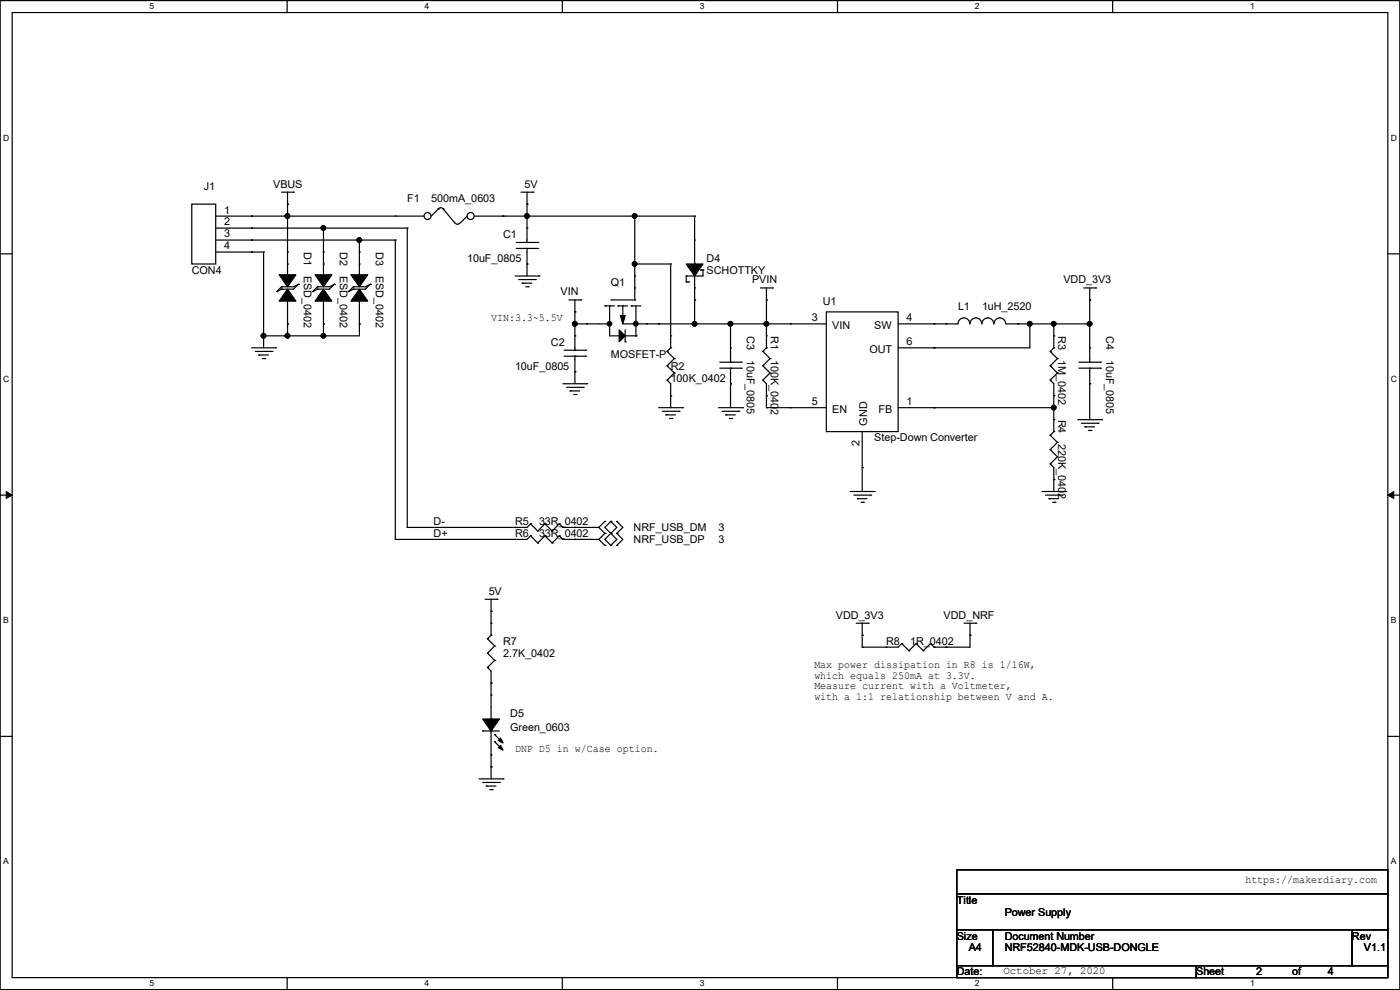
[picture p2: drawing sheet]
<svg xmlns="http://www.w3.org/2000/svg" width="297mm" height="210mm" viewBox="0 0 297 210" stroke-linecap="round" stroke-linejoin="round" font-family="sans-serif">
<path d="M0 .1h297v209.8h-297zM2.6 2.7h291.8v204.7h-291.8z" fill="none" stroke="#000" stroke-width=".25"/>
<g fill="#fff">
<path d="M31.7 .4h1v2h-1z"/>
<path d="M31.7 207.6h1v2h-1z"/>
</g>
<path d="M60.9 .1v2.6M60.9 207.4v2.5" fill="none" stroke="#000" stroke-width=".25"/>
<g fill="#fff">
<path d="M90.1 .4h1v2h-1z"/>
<path d="M90.1 207.6h1v2h-1z"/>
</g>
<path d="M119.3 .1v2.6M119.3 207.4v2.5" fill="none" stroke="#000" stroke-width=".25"/>
<g fill="#fff">
<path d="M148.5 .4h.9v2h-.9z"/>
<path d="M148.5 207.6h.9v2h-.9z"/>
</g>
<path d="M177.7 .1v2.6M177.7 207.4v2.5" fill="none" stroke="#000" stroke-width=".25"/>
<g fill="#fff">
<path d="M206.8 .4h1v2h-1z"/>
<path d="M206.8 207.6h1v2h-1z"/>
</g>
<path d="M236.1 .1v2.6M236.1 207.4v2.5" fill="none" stroke="#000" stroke-width=".25"/>
<g fill="#fff">
<path d="M265.2 .4h1v2h-1z"/>
<path d="M265.2 207.6h1v2h-1z"/>
<path d="M.7 28.2h1.2v2h-1.2z"/>
<path d="M295.1 28.2h1.2v2h-1.2z"/>
<path d="M.7 79.4h1.2v2h-1.2z"/>
<path d="M295.1 79.4h1.2v2h-1.2z"/>
</g>
<path d="M0 53.8h2.6M294.4 53.8h2.6" fill="none" stroke="#000" stroke-width=".25"/>
<g fill="#fff">
<path d="M.7 130.6h1.2v2h-1.2z"/>
<path d="M295.1 130.6h1.1v2h-1.1z"/>
</g>
<path d="M0 105h2.6M294.4 105h2.6" fill="none" stroke="#000" stroke-width=".25"/>
<path d="M1.3 104.3l1.3 .7-1.3 .7zM294.4 105l1.3-.7v1.4z" fill="#000" stroke="#000" stroke-width=".21"/>
<g fill="#fff">
<path d="M.7 181.8h1.2v2h-1.2z"/>
<path d="M295.1 181.8h1.1v2h-1.1z"/>
</g>
<g fill="none" stroke="#000" stroke-width=".25">
<path d="M40.7 43.3h5.1v12.7h-5.1zM45.8 45.8h7.6M45.8 48.4h7.6M45.8 50.9h7.6M45.8 53.5h7.6M53.4 45.8h.1M53.4 48.4h.1M53.4 50.9h.1M53.4 53.5h.1M59.7 40.8h2.6M61 43.3h.1M61 40.8v2.5"/>
<path d="M62.3 40.8h.1M93 44.3a.74 .74 0 0 1 1 0M93 44.3h.1M93 44.3l-1.5 1.5M94 44.3h.1M94 44.3l2.6 3.1M97.5 47.3a.49 .49 0 0 1-.9 0M99.1 45.8h.1M99.1 45.8l-1.5 1.6M109.3 58.5h5M110 59.3h3.6M110.5 40.8h2.6"/>
<path d="M111.8 43.3h.1M111.8 40.8v2.5M113.1 40.8h.1M113.6 59.3h.1M114.3 58.5h.1M53.4 73.8h5.1M54.1 74.5h3.6M54.9 75.3h.1M54.9 75.3h2M55.7 76.1h.5M56.2 76.1h.1M57.7 74.5h.1"/>
<path d="M58.5 73.8h.1M110.8 60.1h.1M110.8 60.1h2M111.5 60.8h.6M112.1 60.8h.1M119.7 75.6h4.5M119.7 74.3h4.5M120.7 63.6h2.5M122 66.2h.1M122 74.3h.1M122 75.6h.1M122 71.2h.1"/>
<path d="M122 78.9h.1M122 63.6v2.6M122 71.2v3.1M122 75.6v3.3M123.2 63.6h.1M124.2 75.6h.1M124.2 74.3h.1M141.5 77.6h.1M141.5 74.5h.1M141.5 77.6l1.5 1.5M141.5 74.5l1.5 1.6M142.3 73.8h.1"/>
<path d="M142.3 71.2h.1M142.3 73.8l-.8 .7M142.3 71.2v2.6M143 79.1h.1M143 76.1h.1M143 79.1l-1.5 1.5M143 76.1l-1.5 1.5M152.7 78.1h4.6M152.7 76.8h4.6M155 76.8h.1M155 78.1h.1M155 73.8h.1"/>
<path d="M155 73.8v3M155 78.1v3.3M157.3 78.1h.1M157.3 76.8h.1M161.3 61.1h2.6M162.6 63.6h.1M162.6 61.1v2.5M163.9 61.1h.1M222.8 77.6h.1M222.8 74.5h.1M222.8 77.6l1.5 1.5M222.8 74.5l1.5 1.6"/>
<path d="M223.6 73.8h.1M223.6 71.2h.1M223.6 73.8l-.8 .7M223.6 71.2v2.6M224.3 79.1h.1M224.3 76.1h.1M224.3 79.1l-1.5 1.5M224.3 76.1l-1.5 1.5M229.9 61.1h2.6M231.2 63.6h.1M231.2 61.1v2.5M232.5 61.1h.1"/>
<path d="M119.4 81.4h5.1M120.2 82.2h3.5M120.9 82.9h.1M120.9 82.9h2.1M121.7 83.7h.5M122.2 83.7h.1M123.7 82.2h.1M124.5 81.4h.1M139.7 86.5h5.1M140.5 87.2h3.6M141.3 88h.1M141.3 88h2"/>
<path d="M141.5 80.6h.1M141.5 80.6l.8 .8v2.5M142 88.8h.5M142.3 83.9h.1M142.5 88.8h.1M144.1 87.2h.1M144.8 86.5h.1M152.4 86.5h5.1M153.2 87.2h3.6M154 88h.1M154 88h2M154.7 88.8h.5"/>
<path d="M155 81.4h.1M155.2 88.8h.1M156.8 87.2h.1M157.5 86.5h.1M222.8 80.6h.1M222.8 80.6l.8 .8v2.5M223.6 83.9h.1M228.6 89h5.1M229.4 89.8h3.6M230.2 90.6h.1M230.2 90.6h2M230.9 91.3h.5"/>
<path d="M231.4 91.3h.1M233 89.8h.1M233.7 89h.1M109.3 111.9h.1M112.6 111.1h.1M112.6 111.1l-.8 .8h-2.5M112.6 111.1l1.5 1.5M114.1 112.6h.1M115.6 111.1h.1M115.6 111.1l-1.5 1.5M115.6 111.1l1.5 1.5M117.1 112.6h.1"/>
<path d="M118.7 111.1h.1M118.7 111.1l-1.6 1.5M118.7 111.1l.7 .8M119.4 111.9h.1M119.4 111.9h2.6M122 111.9h.1M128.3 110.6h.1M128.3 113.2h.1M128.3 115.7h.1M128.3 110.6l-1.3 1.3 1.3 1.3M128.3 113.2l-1.3 1.2 1.3 1.3M129.6 113.2h.1"/>
<path d="M129.6 110.6h.1M129.6 115.7h.1M129.6 110.6l-1.3 1.3 2.6 2.5-1.3 1.3M129.6 110.6l1.3 1.3-2.6 2.5 1.3 1.3M130.9 110.6h.1M130.9 113.2h.1M130.9 115.7h.1M130.9 110.6l1.2 1.3-1.2 1.3M130.9 113.2l1.2 1.2-1.2 1.3M180.4 104.3h5.1M181.1 105h3.6M181.9 105.8h.1"/>
<path d="M181.9 105.8h2M182.7 106.6h.5M183.2 106.6h.1M184.7 105h.1M185.5 104.3h.1M221 104.3h5.1M221.8 105h3.5M222.5 105.8h.1M222.5 105.8h2.1M223.3 106.6h.5M223.8 106.6h.1M225.3 105h.1"/>
<path d="M226.1 104.3h.1M102.9 127.1h2.6M103.4 138.6h.1M103.4 135.5h.1M103.4 138.6l1.5 1.5M103.4 135.5l1.5 1.5M104.2 129.7h.1M104.2 134.7h.1M104.2 132.2h.1M104.2 127.1v2.6M104.2 132.2v2.5M104.2 134.7l-.8 .8"/>
<path d="M104.9 137h.1M104.9 137l-1.5 1.6M105.5 127.1h.1M181.7 132.2h2.5M182.9 134.7h.1M182.9 132.2v2.5M184.2 132.2h.1M204.5 132.2h2.6M205.8 134.7h.1M205.8 132.2v2.5M207.1 132.2h.1M0 156.2h2.6"/>
<path d="M102.4 155.1h.1M102.4 155.1h3.6M103.4 141.6h.1M103.4 141.6l.8 .8v2.5M104.2 144.9h.1M104.2 152.5h.1M104.2 147.4h.1M104.2 147.4v5.1M104.2 155.1v7.6M104.9 140.1h.1M104.9 155.8h.1M104.9 157.4h.1"/>
<path d="M104.9 140.1l-1.5 1.5M104.9 155.8l1.6 1.6M104.9 157.4l1.6 1.5M294.4 156.2h2.6M101.6 165.2h5.1M102.4 166h3.6M103.2 166.8h.1M103.2 166.8h2M103.9 167.5h.5M104.2 160.1h.1M104.2 162.7h.1M104.4 167.5h.1"/>
<path d="M106 166h.1M106.7 165.2h.1M203 184.5h91.4v5.1h-91.4zM203 189.6h91.4v7.6h-91.4zM203 197.2h7.6v7.7h-7.6zM210.6 197.2h76.2v7.7h-76.2zM286.8 197.2h7.6v7.7h-7.6zM203 204.9h50.8v2.5h-50.8zM253.8 204.9h40.6v2.5h-40.6z"/>
</g>
<g fill="#000" stroke="#000" stroke-width=".25">
<path d="M102.4 152.5h3.6l-1.8 2.6z" fill-rule="evenodd"/>
<path d="M106.2 158.1l.5 1-1-.5z" fill-rule="evenodd"/>
<path d="M105.7 157.1l.5-.5 .5 1z" fill-rule="evenodd"/>
</g>
<circle cx="90.7" cy="45.8" r=".74" fill="#fff" stroke="#000" stroke-width=".25"/>
<path d="M83.9 45.8h.1M83.9 45.8h6.1" fill="none" stroke="#000" stroke-width=".25"/>
<circle cx="99.8" cy="45.8" r=".74" fill="#fff" stroke="#000" stroke-width=".25"/>
<g fill="none" stroke="#000" stroke-width=".25">
<path d="M53.4 48.4h.1M53.4 50.9h.1M53.4 45.8h.1M53.4 53.5h.1M53.4 45.8h30.5M53.4 48.4h33M53.4 50.9h30.5M53.4 53.5h2.5M55.9 53.5h.1M55.9 53.5v20.3M61 56h.1M61 53.5h.1"/>
<path d="M61 45.8h.1M61 43.3h.1M61 43.3v15.2M68.6 56h.1M68.6 53.5h.1M68.6 48.4h.1M68.6 48.4v10.1M76.2 56h.1M76.2 53.5h.1M76.2 50.9h.1M76.2 50.9v7.6M83.9 50.9h.1"/>
<path d="M83.9 50.9v63.5M86.4 48.4h.1M86.4 48.4v63.5M100.6 45.8h46.8M106.7 45.8h.1M109.5 52.7h4.6M109.5 51.4h4.6M111.8 51.4h.1M111.8 52.7h.1M111.8 48.4h.1M111.8 56h.1M111.8 43.3h.1"/>
<path d="M111.8 45.8h.1M111.8 43.3v8.1M111.8 52.7v5.8M114.1 52.7h.1M114.1 51.4h.1M134.7 58.5h.1M134.7 45.8h.1M134.7 56h.1M134.7 45.8v17.8M134.7 56h7.6M142.3 56h.1M142.3 56v15.2"/>
<path d="M145.6 58.5h.1M145.6 59.8h.1M145.6 58.5v1.3M145.6 59.8h.5M146.1 59.8h.1M147.4 56h.1M147.4 50.9h.1M147.4 45.8h.1M147.4 45.8v10.2M147.4 58.5v10.2M148.6 57.3h.1M148.6 57.3h.5"/>
<path d="M149.1 57.3h.1M149.1 57.3v1.2h-3.5M55.9 71.2h.1M58.7 61.8h.1M59.7 60.8h.1M59.7 61.3h.1M59.7 60.8l-1 1M59.7 61.3l-1 .5M61 63.6h.1M61 68.7h.1M61 71.2h.1M61 63.6v7.6"/>
<path d="M63.3 60.3h.1M63.3 60.3l-1 .5h-2.6M63.3 60.3l-1 1h-2.6M66.3 61.8h.1M67.4 60.8h.1M67.4 61.3h.1M67.4 60.8l-1.1 1M67.4 61.3l-1.1 .5M68.6 63.6h.1M68.6 68.7h.1M68.6 71.2h.1M68.6 63.6v7.6"/>
<path d="M70.9 60.3h.1M70.9 60.3l-1 .5h-2.5M70.9 60.3l-1 1h-2.5M74 61.8h.1M75 60.8h.1M75 61.3h.1M75 60.8l-1 1M75 61.3l-1 .5M76.2 63.6h.1M76.2 68.7h.1M76.2 63.6v7.6h-20.3M78.5 60.3h.1"/>
<path d="M78.5 60.3l-1 .5h-2.5M78.5 60.3l-1 1h-2.5M122 68.7h.1M122 66.2h.1M122 78.9h.1M122 68.7h7.3M122 66.2v5M122 78.9v2.5M124.5 68.7h.1M128.3 64.9h.1M128.3 64.9h2M129.3 64.9h.1"/>
<path d="M129.3 68.7h.1M129.3 64.9v6.3h2.1M129.6 63.6h5.1M131.1 64.9h.1M131.1 64.9h2M131.4 71.2h.1M132.1 64.9h.1M132.1 68.7h43.2M132.1 64.9v2.5M132.6 72.5h.1M132.6 71.2h2.3M132.6 70v2.5"/>
<path d="M133.9 64.9h.1M133.9 64.9h2M134.7 63.6h.1M134.7 61.1h.1M134.9 71.2h.1M134.9 64.9v6.3M137.2 68.7h.1M139.7 68.7h.1M147.4 61.1h.1M147.4 63.6h.1M147.4 68.7h.1M155 68.7h.1"/>
<path d="M155 68.7v5.1M161.8 77.6h.1M161.8 74.5h.1M161.8 77.6l1.6 1.5M161.8 74.5l1.6 1.6M162.6 73.8h.1M162.6 71.2h.1M162.6 68.7h.1M162.6 63.6h.1M162.6 73.8l-.8 .7M162.6 63.6v10.2M163.4 79.1h.1"/>
<path d="M163.4 76.1h.1M163.4 79.1l-1.6 1.5M163.4 76.1l-1.6 1.5M167.7 68.7h.1M175.3 66.2h15.2v25.4h-15.2zM190.5 68.7h12.7a1.25 1.25 0 0 1 1.3-1.3 1.25 1.25 0 0 1 1.2 1.3M198.2 73.8h.1M198.2 68.7h.1M200.7 68.7h.1M208.3 68.7a1.25 1.25 0 0 0-1.3-1.3 1.25 1.25 0 0 0-1.2 1.3M210.8 68.7a1.25 1.25 0 0 0-1.2-1.3 1.25 1.25 0 0 0-1.3 1.3M213.4 68.7a1.25 1.25 0 0 0-1.3-1.3 1.25 1.25 0 0 0-1.2 1.3"/>
<path d="M213.4 68.7h17.8M215.9 68.7h.1M218.5 68.7h.1M218.5 68.7v5.1h-28M223.6 68.7h.1M223.6 68.7v2.5M228.9 78.1h4.6M228.9 76.8h4.6M231.2 76.8h.1M231.2 78.1h.1M231.2 73.8h.1M231.2 68.7h.1"/>
<path d="M231.2 63.6h.1M231.2 63.6v13.2M231.2 78.1v10.9M233.5 78.1h.1M233.5 76.8h.1M142.3 83.9h.1M142.3 83.9v2.6M155 81.4h.1M155 81.4v5.1M161.8 80.6h.1M161.8 80.6l.8 .8v5.1M162.6 83.9h.1"/>
<path d="M162.6 86.5h.1M162.6 86.5h12.7M167.7 86.5h.1M182.9 99.2h.1M182.9 91.6v12.7M190.5 86.5h33.1M198.2 86.5h.1M222.8 98.4h.1M222.8 95.4h.1M222.8 92.3h.1M222.8 98.4l.8 .8v5.1M222.8 95.4l1.5 1.5"/>
<path d="M222.8 92.3l1.5 1.6M223.6 91.6h.1M223.6 89h.1M223.6 83.9h.1M223.6 86.5h.1M223.6 91.6l-.8 .7M223.6 83.9v7.7M224.3 96.9h.1M224.3 93.9h.1M224.3 96.9l-1.5 1.5M224.3 93.9l-1.5 1.5M231.2 81.4h.1"/>
<path d="M83.9 114.4h.1M86.4 111.9h.1M86.4 111.9h22.9M109.3 114.4h.1M112.6 113.7h.1M112.6 113.7l-.8 .7h-27.9M112.6 113.7l1.5 1.5M114.1 115.2h.1M115.6 113.7h.1M115.6 113.7l-1.5 1.5M115.6 113.7l1.5 1.5M117.1 115.2h.1"/>
<path d="M118.7 113.7h.1M118.7 113.7l-1.6 1.5M118.7 113.7l.7 .7M119.4 114.4h.1M119.4 114.4h7.6M122 114.4h.1M122 111.9h.1M122 111.9h5M223.6 101.7h.1M104.2 129.7h.1M104.2 129.7v2.5M182.9 137.3h.1"/>
<path d="M182.9 134.7h.1M182.9 134.7v2.6M188 137.3h.1M191.3 136.5h.1M191.3 136.5l-.8 .8h-7.6M191.3 136.5l1.5 1.5M192.8 138h.1M194.4 136.5h.1M194.4 136.5l-1.6 1.5M194.4 136.5l1.5 1.5M195.9 138h.1M197.4 136.5h.1"/>
<path d="M197.4 136.5l-1.5 1.5M197.4 136.5l.8 .8M198.2 137.3h.1M200.7 137.3h.1M205.8 134.7h.1M205.8 134.7v2.6h-7.6M104.2 144.9h.1M104.2 144.9v2.5M104.2 162.7h.1M104.2 162.7v2.5"/>
</g>
<g fill="#000" stroke="#000" stroke-width=".25">
<path d="M131.4 70l1.2 1.2-1.2 1.3zM131.6 66.9h1l-.5 1.8z"/>
<path d="M145.6 56h3.5l-1.7 2.5z" fill-rule="evenodd"/>
<path d="M61 61.3l1.8 2.6h-3.6z" fill-rule="evenodd"/>
<path d="M59.2 58.3h3.6l-1.8 2.5z" fill-rule="evenodd"/>
<path d="M68.6 61.3l1.8 2.6h-3.6z" fill-rule="evenodd"/>
<path d="M66.8 58.3h3.6l-1.8 2.5z" fill-rule="evenodd"/>
<path d="M76.2 61.3l1.8 2.6h-3.5z" fill-rule="evenodd"/>
<path d="M74.5 58.3h3.5l-1.8 2.5z" fill-rule="evenodd"/>
<circle cx="61" cy="45.8" r=".49"/>
<circle cx="68.6" cy="48.4" r=".49"/>
<circle cx="76.2" cy="50.9" r=".49"/>
<circle cx="111.8" cy="45.8" r=".49"/>
<circle cx="134.6" cy="45.8" r=".49"/>
<circle cx="134.6" cy="56" r=".49"/>
<circle cx="55.9" cy="71.2" r=".49"/>
<circle cx="61" cy="71.2" r=".49"/>
<circle cx="68.6" cy="71.2" r=".49"/>
<circle cx="121.9" cy="68.7" r=".49"/>
<circle cx="129.3" cy="68.7" r=".49"/>
<circle cx="134.9" cy="68.7" r=".49"/>
<circle cx="147.3" cy="68.7" r=".49"/>
<circle cx="155" cy="68.7" r=".49"/>
<circle cx="162.6" cy="68.7" r=".49"/>
<circle cx="218.5" cy="68.7" r=".49"/>
<circle cx="223.5" cy="68.7" r=".49"/>
<circle cx="231.2" cy="68.7" r=".49"/>
<circle cx="223.5" cy="86.5" r=".49"/>
</g>
<g font-size="2.3">
<text x="43.2" y="40.3">J1</text>
<text x="58" y="39.8">VBUS</text>
<text x="111.3" y="39.8">5V</text>
<text x="47.5" y="45.3">1</text>
<text x="47.5" y="47.8">2</text>
<text x="86.4" y="42.8">F1</text>
<text x="91.5" y="42.8">500mA_0603</text>
<text x="47.5" y="50.4">3</text>
<text x="47.5" y="52.9">4</text>
<text x="64.5" y="53.5" transform="rotate(90 64.5 53.5)">D1</text>
<text x="72.1" y="53.5" transform="rotate(90 72.1 53.5)">D2</text>
<text x="79.7" y="53.5" transform="rotate(90 79.7 53.5)">D3</text>
<text x="106.7" y="50.5">C1</text>
<text x="40.7" y="58.1">CON4</text>
<text x="64.5" y="58.6" transform="rotate(90 64.5 58.6)">ESD_0402</text>
<text x="72.1" y="58.6" transform="rotate(90 72.1 58.6)">ESD_0402</text>
<text x="79.7" y="58.6" transform="rotate(90 79.7 58.6)">ESD_0402</text>
<text x="99.1" y="55.5">10uF_0805</text>
<text x="149.9" y="55.5">D4</text>
<text x="149.9" y="58.1">SCHOTTKY</text>
<text x="118.9" y="62.7">VIN</text>
<text x="129.6" y="60.6">Q1</text>
<text x="159.6" y="60.1">PVIN</text>
<text x="174.5" y="64.7">U1</text>
<text x="203.2" y="65.7">L1</text>
<text x="208.3" y="65.7">1uH_2520</text>
<text x="225.6" y="60.1">VDD_3V3</text>
<text x="104.2" y="68">VIN:3.3~5.5V</text>
<text x="158.5" y="71.2" transform="rotate(90 158.5 71.2)">C3</text>
<text x="163.5" y="71.2" transform="rotate(90 163.5 71.2)">R1</text>
<text x="172.3" y="68.2">3</text>
<text x="176.6" y="69.8">VIN</text>
<text x="185.5" y="69.8">SW</text>
<text x="192.3" y="68.2">4</text>
<text x="224.5" y="71.2" transform="rotate(90 224.5 71.2)">R3</text>
<text x="234.7" y="71.2" transform="rotate(90 234.7 71.2)">C4</text>
<text x="116.9" y="73.3">C2</text>
<text x="129.6" y="75.9">MOSFET-P</text>
<text x="158.5" y="76.3" transform="rotate(90 158.5 76.3)">10uF_0805</text>
<text x="163.5" y="76.3" transform="rotate(90 163.5 76.3)">100K_0402</text>
<text x="184.4" y="74.8">OUT</text>
<text x="192.3" y="73.2">6</text>
<text x="224.5" y="76.3" transform="rotate(90 224.5 76.3)">1M_0402</text>
<text x="234.7" y="76.3" transform="rotate(90 234.7 76.3)">10uF_0805</text>
<text x="109.3" y="78.4">10uF_0805</text>
<text x="142.3" y="78.4">R2</text>
<text x="142.3" y="80.9">100K_0402</text>
<text x="172.3" y="85.9">5</text>
<text x="176.6" y="87.5">EN</text>
<text x="186.4" y="87.5">FB</text>
<text x="192.3" y="85.9">1</text>
<text x="224.5" y="89" transform="rotate(90 224.5 89)">R4</text>
<text x="182.4" y="94.6" transform="rotate(-90 182.4 94.6)">2</text>
<text x="184" y="90.3" transform="rotate(-90 184 90.3)">GND</text>
<text x="185.5" y="93.6">Step-Down Converter</text>
<text x="224.5" y="94.1" transform="rotate(90 224.5 94.1)">220K_0402</text>
<text x="92" y="113.9">D+</text>
<text x="92" y="111.4">D-</text>
<text x="109.3" y="111.4">R5</text>
<text x="109.3" y="114">R6</text>
<text x="114.4" y="111.4">33R_0402</text>
<text x="114.4" y="114">33R_0402</text>
<text x="134.4" y="112.7">NRF_USB_DM</text>
<text x="152.4" y="112.7">3</text>
<text x="134.4" y="115.2">NRF_USB_DP</text>
<text x="152.4" y="115.2">3</text>
<text x="103.7" y="126.2">5V</text>
<text x="177.3" y="131.2">VDD_3V3</text>
<text x="200.2" y="131.2">VDD_NRF</text>
<text x="106.7" y="136.8">R7</text>
<text x="188" y="136.8">R8</text>
<text x="193.1" y="136.8">1R_0402</text>
<text x="106.7" y="139.4">2.7K_0402</text>
<text x="172.8" y="141.7">Max power dissipation in R8 is 1/16W,</text>
<text x="172.8" y="144">which equals 250mA at 3.3V.</text>
<text x="172.8" y="146.3">Measure current with a Voltmeter,</text>
<text x="172.8" y="148.5">with a 1:1 relationship between V and A.</text>
<text x="108.2" y="152.1">D5</text>
<text x="108.2" y="155.1">Green_0603</text>
<text x="109.3" y="159.5">DNP D5 in w/Case option.</text>
<text x="203" y="191.7">Title</text>
<text x="264.2" y="187.4">https://makerdiary.com</text>
<text x="213.2" y="194.2">Power Supply</text>
<text x="203" y="199.3">Size</text>
<text x="205.5" y="201.8">A4</text>
<text x="213.1" y="199.3">Document Number</text>
<text x="213.2" y="201.8">NRF52840-MDK-USB-DONGLE</text>
<text x="286.8" y="199.3">Rev</text>
<text x="289.4" y="201.8">V1.1</text>
<text x="203" y="206.9">Date:</text>
<text x="212.9" y="206.7">October 27, 2020</text>
<text x="253.8" y="206.9">Sheet</text>
<text x="266.5" y="206.9">2</text>
<text x="274.1" y="206.9">of</text>
<text x="281.7" y="206.9">4</text>
</g>
<g font-size="1.8">
<text x="31.7" y="2">5</text>
<text x="90.1" y="2">4</text>
<text x="148.5" y="2">3</text>
<text x="206.8" y="2">2</text>
<text x="265.2" y="2">1</text>
<text x=".7" y="29.8">D</text>
<text x="295.1" y="29.8">D</text>
<text x=".7" y="81">C</text>
<text x="295.1" y="81">C</text>
<text x=".7" y="132.2">B</text>
<text x="295.1" y="132.2">B</text>
<text x=".7" y="183.4">A</text>
<text x="295.1" y="183.4">A</text>
<text x="31.7" y="209.3">5</text>
<text x="90.1" y="209.3">4</text>
<text x="148.5" y="209.3">3</text>
<text x="206.8" y="209.3">2</text>
<text x="265.2" y="209.3">1</text>
</g>
</svg>
